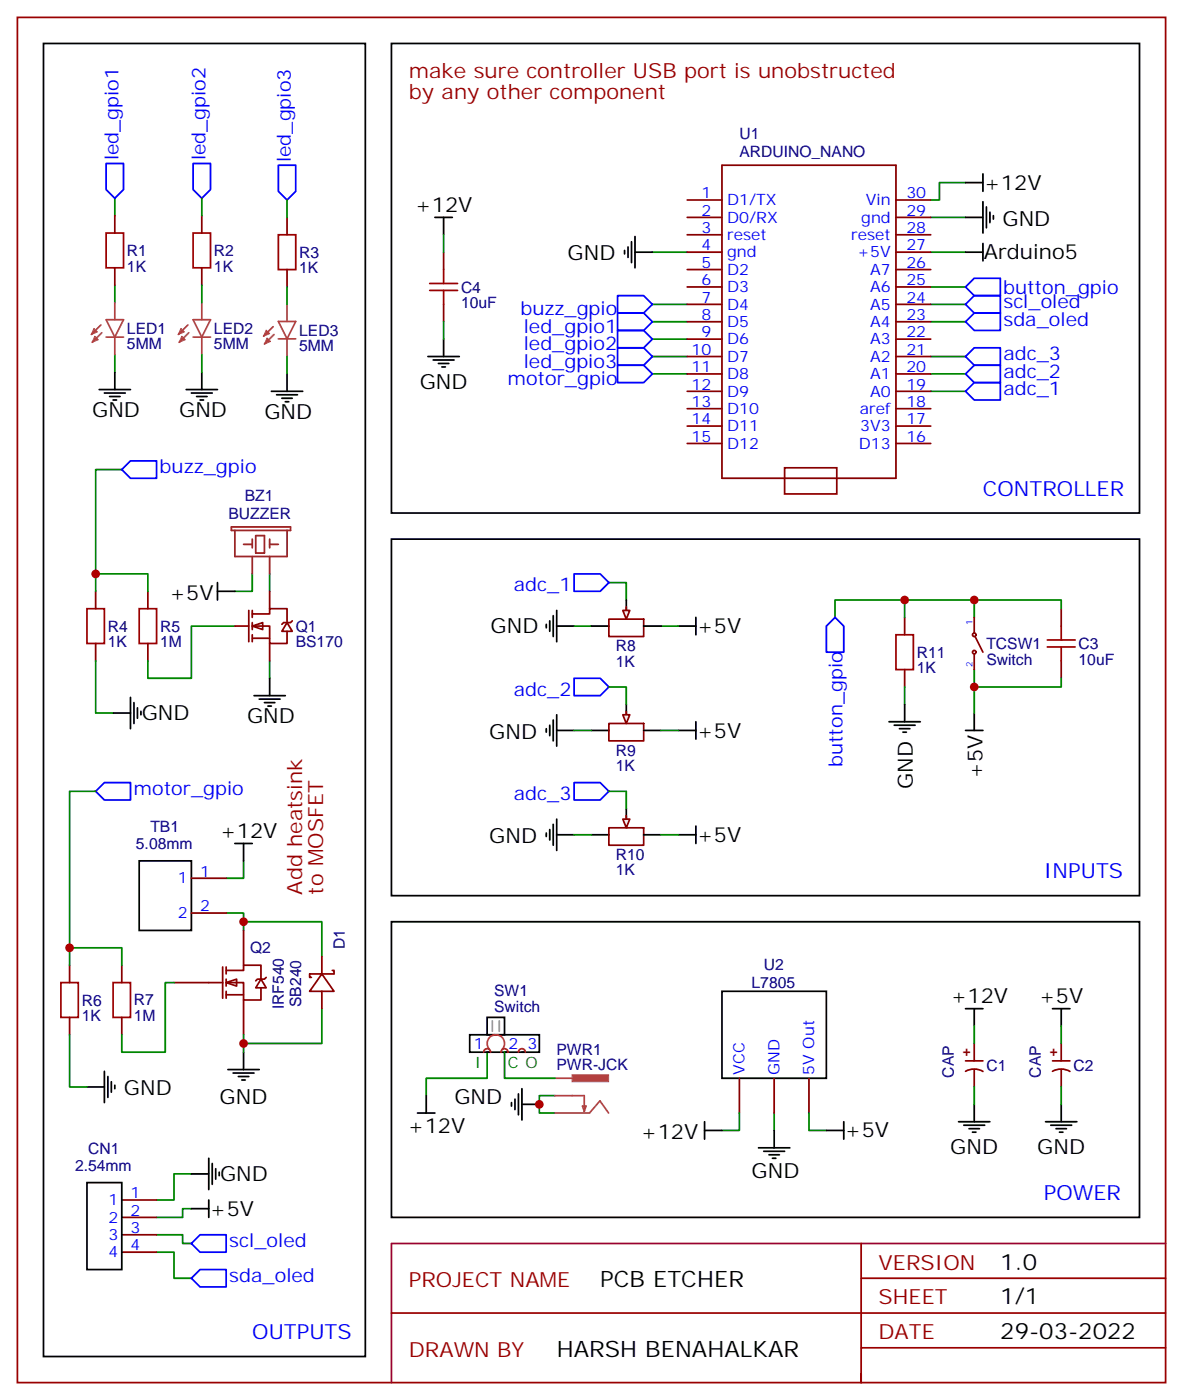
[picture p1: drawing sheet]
<svg xmlns="http://www.w3.org/2000/svg" width="240mm" height="284mm" viewBox="0 0 240 284" stroke-linecap="round" stroke-linejoin="round" font-family="sans-serif">
<g fill="none" stroke="#008700" stroke-width=".35">
<path d="M132.3 51.2h7M188.7 58.2h7.1M188.7 51.2h7.1M132.3 75.8h7M188.7 75.8h7.1M188.7 79.4h7.1M188.7 72.3h7.1M49.4 187h15.9v7M65.3 204.6v7.1h-15.9M197.6 208.1v3.6M215.2 208.1v3.6M38.8 238.1h-3.5v5.3h-3.6"/>
<path d="M157 225.8v3.5M197.6 220.5v3.5M215.2 220.5v3.5M31.7 254h3.6v5.3h3.5M31.7 250.5h5.3v1.7h1.8M38.8 245.2h-1.8v1.7h-5.3"/>
</g>
<g fill="none" stroke="#870000" stroke-width=".35">
<path d="M19.4 119.9v3.6M30 119.9v3.6M19.4 130.5v3.6M30 130.5v3.6M183.4 125.2v3.6M183.4 135.8v3.5M123.5 167.9h7v3.5h-7zM127 165.5v1.7M65.3 197.6l2.4 3.5h-4.9zM65.3 194v3.6M67.4 196.8h.3v.8h-4.9v.7h.3M65.3 201.1v3.5"/>
<path d="M149.9 218.7v7.1M157 218.7v7.1M164 218.7v7.1M195.8 217.3a3.5 3.5 0 0 1 3.5 0M195.8 215.2h3.5M197.6 211.7v3.5M197.6 217v3.5M213.4 217.3a3.5 3.5 0 0 1 3.6 0M213.4 215.2h3.6M215.2 211.7v3.5M215.2 217v3.5M24.7 243.4h7"/>
<path d="M24.7 246.9h7M24.7 250.5h7M24.7 254h7"/>
</g>
<g fill="none" stroke="#000" stroke-width=".35">
<path d="M8.8 8.8h65.3v266.4h-65.3zM79.4 8.8h151.7v95.3h-151.7zM126.6 50.8v.7M127.4 50.1v2.1M128.1 49v4.3M128.8 51.2h3.5M128.8 48v6.3M195.8 51.2h3.5M199.3 49.4v3.5M79.4 109.4h151.7v72.3h-151.7zM110.8 126.6v.8M111.5 125.9v2.2"/>
<path d="M112.2 124.9v4.2M112.9 127h3.5M112.9 123.8v6.4M137.6 127h3.5M141.1 125.2v3.6M110.8 147.8v.7M111.5 147.1v2.1M112.2 146v4.3M112.9 148.2h3.5M112.9 145v6.3M137.6 148.2h3.5M141.1 146.4v3.5"/>
<path d="M195.8 148.2h3.5M197.6 144.6v3.6M110.8 169v.7M111.5 168.3v2.1M112.2 167.2v4.2M112.9 169.3h3.5M112.9 166.2v6.3M119.9 169.3h3.6M127 164v3.6M130.5 169.3h3.6M137.6 169.3h3.5M141.1 167.6v3.5"/>
<path d="M79.4 187h151.7v59.9h-151.7zM146.4 201.1h21.2v17.6h-21.2zM195.8 204.6h3.5M197.6 204.6v3.5M213.4 204.6h3.6M215.2 204.6v3.5M17.6 239.9h7.1v17.6h-7.1zM38.8 238.1h3.5M42.3 234.9v6.4M43 236v4.2M43.7 237.1v2.1M44.4 237.8v.7"/>
<path d="M194.4 227.5h6.3M195.4 228.2h4.3M196.5 229h2.1M197.2 229.7h.7M197.6 224v3.5M212 227.5h6.4M213.1 228.2h4.2M214.1 229h2.2M214.8 229.7h.7M215.2 224v3.5M38.8 245.2h3.5M42.3 243.4v3.5"/>
</g>
<path d="M17.6 123.5h3.6v7h-3.6zM28.2 123.5h3.5v7h-3.5zM181.7 128.8h3.5v7h-3.5z" fill="none" stroke="#a10000" stroke-width=".35"/>
<path d="M195.8 58.2l1.8-1.8h5.2v3.6h-5.2zM125.2 74.1h5.3l1.8 1.7-1.8 1.8h-5.3zM195.8 72.3l1.8-1.7h5.2v3.5h-5.2zM195.8 79.4l1.8-1.8h5.2v3.5h-5.2zM197.6 74.1h5.2v3.5h-5.2l-1.8-1.8zM38.8 252.2l1.8-1.7h5.3v3.5h-5.3zM38.8 259.3l1.8-1.8h5.3v3.6h-5.3z" fill="none" stroke="#00f" stroke-width=".35"/>
<path d="M126.3 166.2h1.4l-.7 1.7z" fill="#f0f0f0" stroke="#870000" stroke-width=".35"/>
<path d="M116.4 169.3h3.5M123.5 160.5h3.5v3.5M134.1 169.3h3.5" fill="none" stroke="#008700" stroke-width=".35"/>
<path d="M116.4 158.8h5.3l1.8 1.7-1.8 1.8h-5.3z" fill="none" stroke="#00f" stroke-width=".35"/>
<path d="M119.9 148.2h3.6M127 142.9v3.5M130.5 148.2h3.6" fill="none" stroke="#000" stroke-width=".35"/>
<path d="M123.5 146.8h7v3.5h-7zM127 144.3v1.7" fill="none" stroke="#870000" stroke-width=".35"/>
<path d="M126.3 145h1.4l-.7 1.8z" fill="#f0f0f0" stroke="#870000" stroke-width=".35"/>
<path d="M123.5 118.2h3.5v3.5M116.4 127h3.5M123.5 139.3h3.5v3.6M134.1 127h3.5M116.4 148.2h3.5M134.1 148.2h3.5" fill="none" stroke="#008700" stroke-width=".35"/>
<path d="M116.4 116.4h5.3l1.8 1.8-1.8 1.7h-5.3zM116.4 137.6h5.3l1.8 1.7-1.8 1.8h-5.3z" fill="none" stroke="#00f" stroke-width=".35"/>
<path d="M119.9 127h3.6M127 121.7v3.5M130.5 127h3.6" fill="none" stroke="#000" stroke-width=".35"/>
<path d="M123.5 125.6h7v3.5h-7zM127 123.1v1.8" fill="none" stroke="#870000" stroke-width=".35"/>
<path d="M126.3 123.8h1.4l-.7 1.8z" fill="#f0f0f0" stroke="#870000" stroke-width=".35"/>
<g fill="none" stroke="#008700" stroke-width=".35">
<path d="M195.8 37h-5.3v3.6h-1.8M188.7 44.1h7.1M132.3 72.3h7M132.3 68.8h7M132.3 65.3h7M132.3 61.7h7M188.7 65.3h7.1M188.7 61.7h7.1M183.4 121.7h-14.1v3.5M183.4 125.2v-3.5h14.2v3.5M183.4 139.3v3.6M197.6 135.8v8.8"/>
<path d="M98.8 213.4v5.3h-12.4v3.5M112.5 222.2h-3.1v3.6h3.1M149.9 225.8v3.5h-3.5M164 225.8v3.5h3.6"/>
</g>
<path d="M125.2 60h5.3l1.8 1.7-1.8 1.8h-5.3zM125.2 70.6h5.3l1.8 1.7-1.8 1.8h-5.3zM125.2 67h5.3l1.8 1.8-1.8 1.8h-5.3zM125.2 63.5h5.3l1.8 1.8-1.8 1.7h-5.3zM195.8 65.3l1.8-1.8h5.2v3.5h-5.2zM195.8 61.7l1.8-1.7h5.2v3.5h-5.2zM169.3 125.2l1.8 1.8v5.3h-3.5v-5.3z" fill="none" stroke="#00f" stroke-width=".35"/>
<g fill="none" stroke="#000" stroke-width=".35">
<path d="M195.8 37h3.5M199.3 35.3v3.5M195.8 44.1h3.5M199.3 40.9v6.4M200 42v4.2M200.7 43v2.2M201.4 43.7v.7M95.2 209.9h14.2v3.5h-14.2zM98.8 206.4h3.5v3.5h-3.5zM84.7 225.8h3.5M86.4 222.2v3.6M103.7 223.7v.7"/>
<path d="M104.4 223v2.1M105.1 221.9v4.2M105.8 224h3.6M105.8 220.8v6.4M142.9 229.3h3.5M142.9 227.5v3.6M153.8 232.8h6.4M154.9 233.5h4.2M155.9 234.2h2.1M156.6 234.9h.7M157 229.3v3.5M167.6 229.3h3.5"/>
<path d="M171.1 227.5v3.6"/>
</g>
<g fill="none" stroke="#870000" stroke-width=".35">
<path d="M146.4 33.5h35.3v63.5h-35.3zM139.3 58.2h7.1M139.3 54.7h7.1M139.3 51.2h7.1M139.3 47.6h7.1M139.3 44.1h7.1M139.3 40.6h7.1M181.7 58.2h7M181.7 54.7h7M181.7 51.2h7M181.7 47.6h7M181.7 44.1h7"/>
<path d="M181.7 40.6h7M139.3 79.4h7.1M139.3 75.8h7.1M139.3 72.3h7.1M139.3 68.8h7.1M139.3 65.3h7.1M139.3 61.7h7.1M181.7 79.4h7M181.7 75.8h7M181.7 72.3h7M181.7 68.8h7M181.7 65.3h7"/>
<path d="M181.7 61.7h7M139.3 86.4h7.1M139.3 82.9h7.1M139.3 90h7.1M159.1 94.9h10.6v5.3h-10.6zM181.7 86.4h7M181.7 82.9h7M181.7 90h7M197.6 125.2v3.6M197.6 132.3v3.5M98.8 213.4h.7M102.3 213.4h.7"/>
<path d="M105.8 213.4h.7"/>
</g>
<path d="M101.9 212.8a1.76 1.76 0 0 0-.1-2.4 1.76 1.76 0 0 0-2.5 0 1.76 1.76 0 0 0 0 2.5" fill="none" stroke="#f60" stroke-width=".35"/>
<path d="M98.1 213.4a.71 .71 0 0 1 .7-.7 .71 .71 0 0 1 .7 .7M101.6 213.4a.71 .71 0 0 1 .7-.7 .71 .71 0 0 1 .7 .7M105.1 213.4a.71 .71 0 0 1 .7-.7 .71 .71 0 0 1 .7 .7" fill="none" stroke="#c30" stroke-width=".35"/>
<path d="M99.8 207.1v2.1M101.2 207.1v2.1" fill="none" stroke="#999" stroke-width=".35"/>
<path d="M112.5 218.7h3.5M112.5 225.8h7l2.2-2.5 1.7 2.5M112.5 222.2h6v3.2M118.1 224.4h.7l-.3 1z" fill="none" stroke="#a64a4a" stroke-width=".35"/>
<path d="M116 218h7.4v1.4h-7.4z" fill="#a64a4a" stroke="#a64a4a" stroke-width=".2"/>
<circle cx="197.6" cy="132.3" r=".35" fill="#fff" stroke="#870000" stroke-width=".35"/>
<path d="M197.6 128.8l1.7 3.5" fill="none" stroke="#870000" stroke-width=".35"/>
<circle cx="197.6" cy="128.8" r=".35" fill="#fff" stroke="#870000" stroke-width=".35"/>
<path d="M180.3 146.4h6.3M181.3 147.1h4.3M182.4 147.8h2.1M183.1 148.5h.7M183.4 142.9v3.5" fill="none" stroke="#000" stroke-width=".35"/>
<path d="M49.4 174.6v3.6h-3.5M45.9 185.2h3.5v3.5" fill="none" stroke="#008700" stroke-width=".35"/>
<g fill="#fff" stroke="#870000" stroke-width=".35">
<path d="M45.9 199.3l2.1-.7v1.4z"/>
<path d="M52.9 198.6l1.1 1.8h-2.1z"/>
</g>
<g fill="none" stroke="#870000" stroke-width=".35">
<path d="M38.8 178.2h7.1M14.1 195.8v3.5M24.7 195.8v3.5M35.3 199.3h9.9M38.8 185.2h7.1M45.2 196.1v6.4M45.9 196.8h3.5v-1h3.5v2.8M45.9 199.3h3.5v3.5h3.5v-2.4M45.9 196.1v1.5M45.9 198.6v1.4M49.4 188.7v7.1M54 198.3l-.4 .3h-1.4l-.3 .4"/>
<path d="M14.1 206.4v3.5M24.7 206.4v3.5M45.9 201.8h3.5M45.9 201.1v1.4M49.4 202.8v7.1"/>
</g>
<g fill="none" stroke="#000" stroke-width=".35">
<path d="M44.1 119.9h3.5M44.1 118.2v3.5M54.7 137.6v3.5M22.9 144.6h3.6M26.5 141.5v6.3M27.2 142.5v4.3M27.9 143.6v2.1M28.6 144.3v.7M51.5 141.1h6.4M52.6 141.8h4.2M53.6 142.5h2.1M54.3 143.2h.7"/>
<path d="M28.2 174.6h10.6v14.1h-10.6zM47.6 171.1h3.6M49.4 171.1v3.5M21.2 217.3v6.4M21.9 218.4v4.2M22.6 219.4v2.1M46.2 217h6.4M47.3 217.7h4.2M48.3 218.4h2.1M49 219.1h.7M49.4 213.4v3.6M17.6 220.5h3.6"/>
<path d="M23.3 220.1v.7"/>
</g>
<path d="M12.3 199.3h3.6v7.1h-3.6zM22.9 199.3h3.6v7.1h-3.6z" fill="none" stroke="#a10000" stroke-width=".35"/>
<path d="M24.7 95.2l1.8-1.7h5.2v3.5h-5.2zM19.4 160.5l1.8-1.7h5.3v3.5h-5.3z" fill="none" stroke="#00f" stroke-width=".35"/>
<path d="M24.7 95.2h-5.3v21.2h10.6v3.5M19.4 116.4v3.5M51.2 116.4v3.5h-3.6M54.7 116.4v3.5M19.4 134.1v10.5h3.5M47.6 127h-8.8v10.6h-8.8v-3.5M54.7 134.1v3.5M19.4 160.5h-5.3v31.8h10.6v3.5M14.1 192.3v3.5M35.3 199.3h-1.8v14.1h-8.8v-3.5M14.1 209.9v10.6h3.5M49.4 209.9v3.5" fill="none" stroke="#008700" stroke-width=".35"/>
<path d="M46.9 106.9h12v.7h-12zM47.6 107.6v5.3h10.6v-5.3M49.4 110.4h1.8M51.2 109.4v1.7M51.2 112.9v3.5M51.9 108.7h1.7v3.5h-1.7zM54.7 110.4h1.7M54.7 109.4v1.7M54.7 112.9v3.5" fill="none" stroke="#8c2424" stroke-width=".35"/>
<path d="M51.2 127l2.1-.7v1.4z" fill="#fff" stroke="#870000" stroke-width=".35"/>
<g fill="none" stroke="#870000" stroke-width=".35">
<path d="M23.3 43.7v3.6M23.3 54.3v3.6M40.9 43.7v3.6M40.9 54.3v3.6M58.2 44.1v3.5M58.2 54.7v3.5M90 51.2v3.5M90 61.7v3.6M54.7 119.9v3.6M47.6 127h2.8M50.4 123.8v6.4M51.2 124.5h3.5v-1h3.5v2.8"/>
<path d="M51.2 127h3.5v3.5h3.5v-2.4M51.2 129.5h3.5M51.2 123.8v1.4M51.2 126.3v1.4M51.2 128.8v1.4M54.7 130.5v3.6M58.2 126.3l1.1 1.8h-2.2zM59.3 125.9l-.4 .4h-1.4l-.4 .3M215.2 123.5v3.5M215.2 134.1v3.5"/>
</g>
<g fill="none" stroke="#a64a4a" stroke-width=".35">
<path d="M20.5 65.9l-2 2M20.6 67.5l-1.9 1.9M21.5 68.4h3.5M21.5 64.9h3.5l-1.7 3.5zM23.3 61.4v3.5M23.3 68.5v3.5M38.1 65.9l-1.9 2M38.3 67.5l-2 1.9M39.2 64.9h3.5l-1.8 3.5zM39.2 68.4h3.5M40.9 61.4v3.5M40.9 68.5v3.5"/>
<path d="M55.4 66.3l-2 1.9M55.6 67.9l-2 1.9M56.4 65.2h3.6l-1.8 3.5zM56.4 68.7h3.6M58.2 61.7v3.5M58.2 68.8v3.5"/>
</g>
<g fill="#a64a4a" stroke="#a64a4a" stroke-width=".21">
<path d="M54 67l.7 .7-1.3 .5z"/>
<path d="M54.2 68.6l.7 .7-1.3 .5z"/>
<path d="M36.7 66.6l.7 .7-1.2 .6z"/>
<path d="M36.9 68.2l.7 .7-1.3 .5z"/>
<path d="M19 66.6l.8 .7-1.3 .6z"/>
<path d="M19.2 68.2l.7 .7-1.2 .5z"/>
</g>
<path d="M21.5 47.3h3.5v7h-3.5zM39.2 47.3h3.5v7h-3.5zM56.4 47.6h3.6v7.1h-3.6zM87.1 58.9h5.7M87.1 57.5h5.7M90 54.7v2.8M90 58.9v2.8M212.4 131.2h5.6M212.4 129.8h5.6M215.2 127v2.8M215.2 131.2v2.9" fill="none" stroke="#a10000" stroke-width=".35"/>
<g fill="none" stroke="#008700" stroke-width=".35">
<path d="M23.3 57.9v3.5M23.3 40.2v3.5M40.9 57.9v3.5M40.9 40.2v3.5M58.2 58.2v3.5M58.2 40.6v3.5M90 47.6v3.6M23.3 72v3.5M40.9 72v3.5M58.2 72.3v3.5M90 65.3v3.5M197.6 121.7h17.6v1.8"/>
<path d="M215.2 137.6v1.7h-17.6M102.3 213.4v5.3h10.2"/>
</g>
<g fill="none" stroke="#000" stroke-width=".35">
<path d="M88.2 44.1h3.5M90 44.1v3.5M20.1 79h6.4M21.2 79.7h4.2M23.3 75.5v3.5M37.7 79h6.4M38.8 79.7h4.2M40.9 75.5v3.5M55 79.4h6.4M58.2 75.8v3.6M86.8 72.3h6.3M87.8 73h4.3"/>
<path d="M88.9 73.7h2.1M89.6 74.4h.7M90 68.8v3.5M22.2 80.4h2.1M22.9 81.1h.7M39.9 80.4h2.1M40.6 81.1h.7M56.1 80.1h4.2M57.1 80.8h2.2M57.9 81.5h.7"/>
</g>
<path d="M21.5 33.2h3.5v5.3l-1.7 1.7-1.8-1.7zM39.2 33.2h3.5v5.3l-1.8 1.7-1.7-1.7zM56.4 33.5h3.6v5.3l-1.8 1.8-1.8-1.8z" fill="none" stroke="#00f" stroke-width=".35"/>
<path d="M3.5 3.5h232.9v277h-232.9zM174.6 252.2v28.3v-1.8M174.6 259.3h61.8M79.4 266.3h157M174.6 273.4h61.8" fill="none" stroke="#900" stroke-width=".35"/>
<path d="M236.4 252.2h-157v28.3" fill="none" stroke="#903" stroke-width=".35"/>
<g fill="#c00">
<circle cx="49.4" cy="187" r=".88"/>
<circle cx="49.4" cy="211.7" r=".88"/>
<circle cx="109.4" cy="224" r=".88"/>
<circle cx="183.4" cy="121.7" r=".88"/>
<circle cx="14.1" cy="192.3" r=".88"/>
<circle cx="19.4" cy="116.4" r=".88"/>
<circle cx="197.6" cy="139.3" r=".88"/>
<circle cx="197.6" cy="121.7" r=".88"/>
</g>
<g font-size="4.6">
<text x="202.8" y="257.5">1.0</text>
<text x="121.7" y="261.1">PCB ETCHER</text>
<text x="202.8" y="264.6">1/1</text>
<text x="112.9" y="275.2">HARSH BENAHALKAR</text>
<text x="202.8" y="271.6">29-03-2022</text>
</g>
<g font-size="4.2" fill="#900">
<text x="82.9" y="15.9">make sure controller USB port is unobstructed</text>
<text x="82.9" y="20.1">by any other component</text>
<text x="61.3" y="181.5" transform="rotate(-90 61.3 181.5)">Add heatsink</text>
<text x="65.5" y="181.5" transform="rotate(-90 65.5 181.5)">to MOSFET</text>
<text x="178.2" y="257.5">VERSION</text>
<text x="82.9" y="261.1">PROJECT NAME</text>
<text x="178.2" y="264.6">SHEET</text>
<text x="82.9" y="275.2">DRAWN BY</text>
<text x="178.2" y="271.6">DATE</text>
</g>
<g font-size="4.2">
<text x="199.5" y="38.5">+12V</text>
<text x="84.1" y="43">+12V</text>
<text x="203.3" y="45.8">GND</text>
<text x="115.1" y="52.8">GND</text>
<text x="199.5" y="52.6">Arduino5</text>
<text x="85.1" y="78.9">GND</text>
<text x="18.7" y="84.7">GND</text>
<text x="36.3" y="84.7">GND</text>
<text x="53.6" y="85">GND</text>
<text x="34.3" y="121.6">+5V</text>
<text x="99.5" y="128.4">GND</text>
<text x="141.3" y="128.4">+5V</text>
<text x="28.8" y="146.1">GND</text>
<text x="50.1" y="146.8">GND</text>
<text x="99.2" y="149.8">GND</text>
<text x="141.3" y="149.6">+5V</text>
<text x="185.1" y="160.1" transform="rotate(-90 185.1 160.1)">GND</text>
<text x="199.2" y="158" transform="rotate(-90 199.2 158)">+5V</text>
<text x="44.5" y="170">+12V</text>
<text x="99.2" y="171">GND</text>
<text x="141.3" y="170.8">+5V</text>
<text x="192.7" y="203.5">+12V</text>
<text x="210.6" y="203.5">+5V</text>
<text x="25.1" y="222.2">GND</text>
<text x="44.5" y="223.9">GND</text>
<text x="92.2" y="223.9">GND</text>
<text x="82.7" y="229.7">+12V</text>
<text x="129.9" y="231">+12V</text>
<text x="171.3" y="230.7">+5V</text>
<text x="44.6" y="239.5">GND</text>
<text x="152.4" y="238.9">GND</text>
<text x="192.7" y="234.1">GND</text>
<text x="210.3" y="234.1">GND</text>
<text x="42.5" y="246.6">+5V</text>
</g>
<g font-size="4.2" fill="#00f">
<text x="199.3" y="100.5">CONTROLLER</text>
<text x="211.7" y="178.2">INPUTS</text>
<text x="211.7" y="243.4">POWER</text>
<text x="51.2" y="271.6">OUTPUTS</text>
</g>
<g font-size="3.9" fill="#00f">
<text x="24" y="32.5" transform="rotate(-90 24 32.5)">led_gpio1</text>
<text x="41.7" y="32.5" transform="rotate(-90 41.7 32.5)">led_gpio2</text>
<text x="58.9" y="32.9" transform="rotate(-90 58.9 32.9)">led_gpio3</text>
<text x="203.4" y="59.7">button_gpio</text>
<text x="105.5" y="64">buzz_gpio</text>
<text x="203.5" y="62.5">scl_oled</text>
<text x="106.2" y="71.1">led_gpio2</text>
<text x="106.2" y="67.5">led_gpio1</text>
<text x="203.5" y="66">sda_oled</text>
<text x="106.2" y="74.6">led_gpio3</text>
<text x="203.5" y="73.1">adc_3</text>
<text x="203.5" y="76.6">adc_2</text>
<text x="102.9" y="78.1">motor_gpio</text>
<text x="203.5" y="80.2">adc_1</text>
<text x="32.4" y="96">buzz_gpio</text>
<text x="104.2" y="119.9">adc_1</text>
<text x="104.2" y="141.1">adc_2</text>
<text x="170.8" y="155.6" transform="rotate(-90 170.8 155.6)">button_gpio</text>
<text x="27.1" y="161.3">motor_gpio</text>
<text x="104.2" y="162.3">adc_3</text>
<text x="46.5" y="253">scl_oled</text>
<text x="46.5" y="260">sda_oled</text>
</g>
<g font-size="3.2" fill="#000080">
<text x="149.9" y="28.2">U1</text>
<text x="149.9" y="31.8">ARDUINO_NANO</text>
<text x="25.8" y="52">R1</text>
<text x="43.4" y="52">R2</text>
<text x="60.7" y="52.3">R3</text>
<text x="25.8" y="55.1">1K</text>
<text x="43.4" y="55.1">1K</text>
<text x="60.7" y="55.5">1K</text>
<text x="93.5" y="59.3">C4</text>
<text x="93.5" y="62.6">10uF</text>
<text x="25.8" y="70.8">5MM</text>
<text x="25.8" y="67.8">LED1</text>
<text x="43.4" y="70.8">5MM</text>
<text x="43.4" y="67.8">LED2</text>
<text x="60.7" y="71.1">5MM</text>
<text x="60.7" y="68.2">LED3</text>
<text x="49.6" y="101.7">BZ1</text>
<text x="46.3" y="105.2">BUZZER</text>
<text x="21.9" y="131.3">1K</text>
<text x="21.9" y="128.2">R4</text>
<text x="32.5" y="131.3">1M</text>
<text x="32.5" y="128.2">R5</text>
<text x="60" y="131.3">BS170</text>
<text x="60" y="128.1">Q1</text>
<text x="200" y="131.6">TCSW1</text>
<text x="218.7" y="131.7">C3</text>
<text x="124.9" y="135.2">1K</text>
<text x="124.9" y="132.1">R8</text>
<text x="185.9" y="136.6">1K</text>
<text x="185.9" y="133.5">R11</text>
<text x="200" y="134.9">Switch</text>
<text x="218.7" y="134.9">10uF</text>
<text x="124.9" y="153.3">R9</text>
<text x="124.9" y="156.4">1K</text>
<text x="27.6" y="172.2">5.08mm</text>
<text x="30.5" y="168.7">TB1</text>
<text x="124.9" y="177.6">1K</text>
<text x="124.9" y="174.5">R10</text>
<text x="50.7" y="193.4">Q2</text>
<text x="69.9" y="192.6" transform="rotate(-90 69.9 192.6)">D1</text>
<text x="154.9" y="196.8">U2</text>
<text x="27.2" y="204">R7</text>
<text x="100.2" y="202.1">SW1</text>
<text x="152.4" y="200.4">L7805</text>
<text x="16.6" y="207.1">1K</text>
<text x="16.6" y="204">R6</text>
<text x="27.2" y="207.2">1M</text>
<text x="57.6" y="204.7" transform="rotate(-90 57.6 204.7)">IRF540</text>
<text x="61.1" y="204.3" transform="rotate(-90 61.1 204.3)">SB240</text>
<text x="100.2" y="205.3">Switch</text>
<text x="112.8" y="214">PWR1</text>
<text x="112.8" y="217">PWR-JCK</text>
<text x="193.4" y="218.6" transform="rotate(-90 193.4 218.6)">CAP</text>
<text x="200" y="217.2">C1</text>
<text x="211" y="218.6" transform="rotate(-90 211 218.6)">CAP</text>
<text x="217.7" y="217.2">C2</text>
<text x="15.2" y="237.5">2.54mm</text>
<text x="17.9" y="234">CN1</text>
</g>
<g font-size="3.2" fill="#00f">
<text x="142.3" y="40.2">1</text>
<text x="147.5" y="41.6">D1/TX</text>
<text x="175.6" y="41.6">Vin</text>
<text x="183.8" y="40.2">30</text>
<text x="142.3" y="47.3">3</text>
<text x="142.3" y="43.7">2</text>
<text x="147.5" y="45.2">D0/RX</text>
<text x="174.7" y="45.2">gnd</text>
<text x="183.8" y="43.7">29</text>
<text x="183.8" y="47.3">28</text>
<text x="142.3" y="50.8">4</text>
<text x="147.5" y="52.2">gnd</text>
<text x="147.5" y="48.7">reset</text>
<text x="172.6" y="48.7">reset</text>
<text x="173.8" y="52.2">+5V</text>
<text x="183.8" y="50.8">27</text>
<text x="142.3" y="57.9">6</text>
<text x="142.3" y="54.3">5</text>
<text x="147.5" y="59.3">D3</text>
<text x="147.5" y="55.7">D2</text>
<text x="176.4" y="55.7">A7</text>
<text x="176.4" y="59.3">A6</text>
<text x="183.8" y="54.3">26</text>
<text x="183.8" y="57.9">25</text>
<text x="142.3" y="64.9">8</text>
<text x="142.3" y="61.4">7</text>
<text x="147.5" y="62.8">D4</text>
<text x="176.4" y="62.8">A5</text>
<text x="183.8" y="61.4">24</text>
<text x="183.8" y="64.9">23</text>
<text x="140.3" y="72">10</text>
<text x="142.3" y="68.4">9</text>
<text x="147.5" y="69.8">D6</text>
<text x="147.5" y="66.3">D5</text>
<text x="176.4" y="66.3">A4</text>
<text x="176.4" y="69.8">A3</text>
<text x="183.8" y="68.4">22</text>
<text x="183.8" y="72">21</text>
<text x="140.3" y="75.5">11</text>
<text x="147.5" y="76.9">D8</text>
<text x="147.5" y="73.4">D7</text>
<text x="176.4" y="73.4">A2</text>
<text x="176.4" y="76.9">A1</text>
<text x="183.8" y="75.5">20</text>
<text x="140.3" y="82.5">13</text>
<text x="140.3" y="79">12</text>
<text x="147.5" y="84">D10</text>
<text x="147.5" y="80.4">D9</text>
<text x="174.4" y="84">aref</text>
<text x="176.4" y="80.4">A0</text>
<text x="183.8" y="79">19</text>
<text x="183.8" y="82.5">18</text>
<text x="140.3" y="86.1">14</text>
<text x="140.3" y="89.6">15</text>
<text x="147.5" y="87.5">D11</text>
<text x="174.4" y="87.5">3V3</text>
<text x="183.8" y="86.1">17</text>
<text x="183.8" y="89.6">16</text>
<text x="147.5" y="91">D12</text>
<text x="174.1" y="91">D13</text>
<text x="36.1" y="179.2">1</text>
<text x="40.6" y="177.8">1</text>
<text x="40.6" y="184.9">2</text>
<text x="36.1" y="186.3">2</text>
<text x="96.1" y="212.7">1</text>
<text x="103.1" y="212.7">2</text>
<text x="107" y="212.7">3</text>
<text x="151" y="218" transform="rotate(-90 151 218)">VCC</text>
<text x="158" y="218" transform="rotate(-90 158 218)">GND</text>
<text x="165.1" y="218" transform="rotate(-90 165.1 218)">5V Out</text>
<text x="22" y="244.5">1</text>
<text x="26.5" y="243.1">1</text>
<text x="22" y="248">2</text>
<text x="22" y="251.5">3</text>
<text x="26.5" y="246.6">2</text>
<text x="26.5" y="250.1">3</text>
<text x="22" y="255.1">4</text>
<text x="26.5" y="253.6">4</text>
</g>
<g font-size="3.2" fill="#800">
<text x="196.8" y="214.5" transform="rotate(-90 196.8 214.5)">+</text>
<text x="214.5" y="214.5" transform="rotate(-90 214.5 214.5)">+</text>
</g>
<g font-size="3.2" fill="#060">
<text x="96.3" y="216.6">I</text>
<text x="103" y="216.6">C O</text>
</g>
<g font-size="1.8" fill="#00f">
<text x="197.2" y="126.8" transform="rotate(-90 197.2 126.8)">1</text>
<text x="197.2" y="135.4" transform="rotate(-90 197.2 135.4)">2</text>
</g>
</svg>
